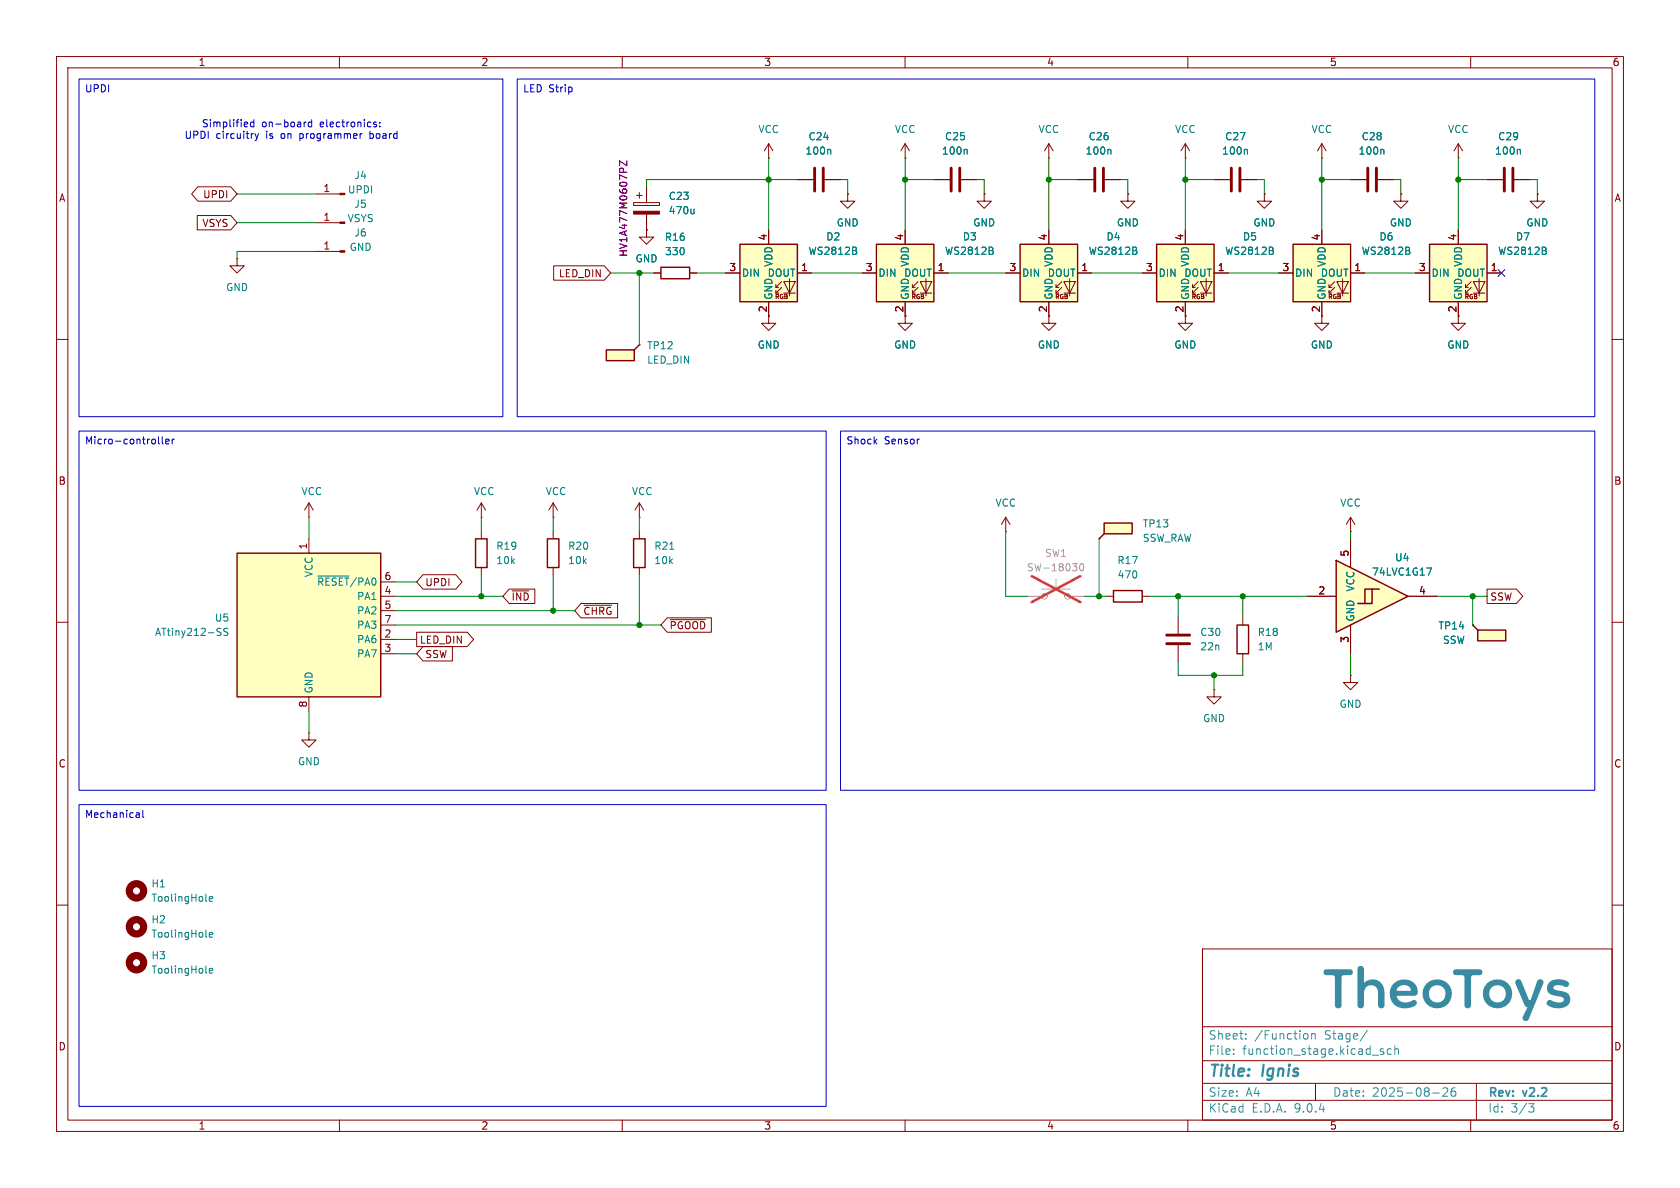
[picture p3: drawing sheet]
<svg xmlns="http://www.w3.org/2000/svg" width="297mm" height="210mm" viewBox="0 0 297 210" stroke-linecap="round" stroke-linejoin="round" font-family="sans-serif">
<path d="M0 0h297v210h-297z" fill="#fff" stroke="#fff" stroke-width=".18"/>
<g fill="none" stroke="#840000" stroke-width=".18">
<path d="M10 10h277v190h-277zM12 12h273v186h-273zM60 10v2M110 10v2M160 10v2M210 10v2M260 10v2M174 34.3v1.3h1.3l-1.3 1.2-1.3-1.2h1.3M174 34.3h.1M185.4 27.9h.1M185.4 25.4l-.7 1.3M185.4 25.4l.8 1.3"/>
<path d="M185.4 25.4v2.5M10 60h2M285 60h2M10 110h2M285 110h2M10 160h2M212.6 167.7h72.4v30.3h-72.4zM285 160h2M60 198v2M110 198v2M160 198v2M210 198v2"/>
<path d="M212.6 194.5h72.4M212.6 191.5h72.4M212.6 187.5h72.4M212.6 181.5h72.4M260 198v2M261 191.5v6.5"/>
</g>
<path d="M218.1 186.3v.1M218.1 185.5v.1M220.2 183.6v.1M220.2 182.8v.1M270.2 195.1h1l-.5 .6 .4 .1 .1 .5-.3 .3h-.4" fill="none" stroke="#398ba4" stroke-width=".18"/>
<path d="M204.5 43.2h10.1v10.1h-10.1z" fill="#ffffc2"/>
<path d="M204.5 43.2h10.1v10.1h-10.1z" fill="none" stroke="#840000" stroke-width=".25"/>
<g fill="none" stroke="#840000" stroke-width=".18">
<path d="M135.9 27.9h.1M135.9 25.4l-.8 1.3M135.9 25.4l.8 1.3M135.9 25.4v2.5M141 31.8h2.8M145.8 31.8h2.8M135.9 55.9v1.3h1.3l-1.3 1.2-1.3-1.2h1.3M201.9 48.3h2.6M209.5 40.6v2.6M209.5 53.3v2.6M210.8 50.8h.5M210.8 51.8h.5"/>
<path d="M211.8 49.8l-1 1v-.5M211.8 50.8l-1 1v-.5M212.2 49.8h2l-1 2zM212.2 51.8h2M213.2 49.3v3M214.6 48.3h2.6"/>
</g>
<path d="M146.7 26.4l.2 .2v.6M225 44.4l.1 .1-.1 .4M225 43.8v.4" fill="none" stroke="#008484" stroke-width=".18"/>
<path d="M144 29.7v4.1M145.5 29.7v4.1" fill="none" stroke="#840000" stroke-width=".51"/>
<path d="M130.8 43.2h10.2v10.1h-10.2z" fill="#ffffc2"/>
<path d="M130.8 43.2h10.2v10.1h-10.2z" fill="none" stroke="#840000" stroke-width=".25"/>
<g fill="none" stroke="#840000" stroke-width=".18">
<path d="M160 27.9h.1M160 25.4l-.7 1.3M160 25.4l.8 1.3M160 25.4v2.5M165.1 31.8h2.8M169.9 31.8h2.8M190.5 31.8h2.8M195.3 31.8h2.8M209.5 27.9h.1M209.5 25.4l-.7 1.3M209.5 25.4l.8 1.3M209.5 25.4v2.5"/>
<path d="M233.7 27.9h.1M233.7 25.4l-.8 1.3M233.7 25.4l.7 1.3M233.7 25.4v2.5M128.3 48.3h2.5M135.9 40.6v2.6M135.9 53.3v2.6M137.2 50.8h.5M137.2 51.8h.5M138.2 49.8l-1 1v-.5M138.2 50.8l-1 1v-.5M138.6 49.8h2l-1 2z"/>
<path d="M138.6 51.8h2M139.6 49.3v3M141 48.3h2.5M160 55.9v1.3h1.3l-1.3 1.2-1.3-1.2h1.3M209.5 55.9v1.3h1.3l-1.3 1.2-1.2-1.2h1.2M233.7 55.9v1.3h1.2l-1.2 1.2-1.3-1.2h1.3"/>
</g>
<path d="M170.8 26.4l.2 .2v.6M196.2 26.4l.2 .2v.6M151.3 44.4l.2 .1-.2 .4M151.3 43.8v.4" fill="none" stroke="#008484" stroke-width=".18"/>
<path d="M168.1 29.7v4.1M169.7 29.7v4.1M193.5 29.7v4.1M195.1 29.7v4.1" fill="none" stroke="#840000" stroke-width=".51"/>
<path d="M252.7 43.2h10.2v10.1h-10.2z" fill="#ffffc2"/>
<path d="M252.7 43.2h10.2v10.1h-10.2zM218.7 110.5h2v5.1h-2z" fill="none" stroke="#840000" stroke-width=".25"/>
<g fill="none" stroke="#840000" stroke-width=".18">
<path d="M149.9 34.3v1.3h1.2l-1.2 1.2-1.3-1.2h1.3M149.9 34.3h.1M223.5 34.3v1.3h1.3l-1.3 1.2-1.3-1.2h1.3M223.5 34.3h.1M238.8 31.8h2.8M243.6 31.8h2.8M257.8 27.9h.1M257.8 25.4v2.5M257.8 25.4l-.8 1.3M257.8 25.4l.8 1.3M262.9 31.8h2.8M267.7 31.8h2.8"/>
<path d="M271.8 34.3v1.3h1.2l-1.2 1.2-1.3-1.2h1.3M271.8 34.3h.1M250.2 48.3h2.5M257.8 53.3v3.9h1.3l-1.3 1.2-1.3-1.2h1.3M257.8 40.6v2.6M259.1 50.8h.5M259.1 51.8h.5M260.1 49.8l-1 1v-.5M260.1 50.8l-1 1v-.5M260.5 49.8h2l-1 2zM260.5 51.8h2M261.5 49.3v3"/>
<path d="M262.9 48.3h2.5M219.7 109.2v1.3M219.7 115.6v1.2M238.8 119.4v1.3h1.2l-1.2 1.2-1.3-1.2h1.3M238.8 119.4h.1M214.6 121.9v1.3h1.3l-1.3 1.3-1.2-1.3h1.2M214.6 121.9h.1"/>
</g>
<path d="M244.5 26.4l.2 .2v.6M268.6 26.4l.2 .2v.6M273.3 44.4l.1 .1-.1 .4M273.3 43.8v.4" fill="none" stroke="#008484" stroke-width=".18"/>
<path d="M241.8 29.7v4.1M243.3 29.7v4.1M265.9 29.7v4.1M267.5 29.7v4.1" fill="none" stroke="#840000" stroke-width=".51"/>
<path d="M261.2 111.4h5v1.9h-5z" fill="#ffffc2"/>
<path d="M260.3 110.5l.9 .9M261.2 111.4h5v1.9h-5z" fill="none" stroke="#840000" stroke-width=".25"/>
<path d="M199.4 34.3v1.3h1.3l-1.3 1.2-1.3-1.2h1.3M199.4 34.3h.1M260.3 110.5h.1" fill="none" stroke="#840000" stroke-width=".18"/>
<path d="M195.2 92.5h5v1.9h-5z" fill="#ffffc2"/>
<path d="M195.2 92.5h5v1.9h-5zM195.2 94.4l-.9 .9" fill="none" stroke="#840000" stroke-width=".25"/>
<path d="M194.3 95.3h.1" fill="none" stroke="#840000" stroke-width=".18"/>
<g fill="#ffffc2">
<path d="M236.2 99.1l12.7 6.3-12.7 6.4z"/>
<path d="M241.3 104.1v2.6h-1.3l2.6-2.6z"/>
<path d="M242.6 104.1v2.6h-1.3l2.5-2.6z"/>
</g>
<path d="M236.2 99.1l12.7 6.3-12.7 6.4zM242.6 104.1h-1.3v2.6h-1.3M243.8 104.1h-1.2v2.6h-1.3" fill="none" stroke="#840000" stroke-width=".25"/>
<g fill="none" stroke="#840000" stroke-width=".18">
<path d="M214.6 31.8h2.8M219.5 31.8h2.7M177.8 94h.1M177.8 91.4l-.8 1.3M177.8 91.4l.8 1.3M177.8 91.4v2.6M238.8 94h.1M238.8 91.4v2.6M238.8 95.3v5M238.8 91.4l-.8 1.3M238.8 91.4l.7 1.3M208.3 109.2v2.8"/>
<path d="M208.3 114v2.8M231.1 105.4h5.1M238.8 110.5v5.1M248.9 105.4h5.1"/>
</g>
<path d="M220.3 26.4l.2 .2v.6M252.2 100.4h.9l-.6 1.3" fill="none" stroke="#008484" stroke-width=".18"/>
<path d="M217.7 29.7v4.1M219.2 29.7v4.1M206.2 112.3h4.1M206.2 113.8h4.1" fill="none" stroke="#840000" stroke-width=".51"/>
<path d="M180.3 43.2h10.2v10.1h-10.2z" fill="#ffffc2"/>
<path d="M180.3 43.2h10.2v10.1h-10.2zM196.8 104.4h5.1v2h-5.1z" fill="none" stroke="#840000" stroke-width=".25"/>
<g fill="none" stroke="#840000" stroke-width=".18">
<path d="M247.6 34.3v1.3h1.3l-1.3 1.2-1.2-1.2h1.2M247.6 34.3h.1M177.8 48.3h2.5M185.4 40.6v2.6M185.4 53.3v2.6M186.7 50.8h.5M186.7 51.8h.5M187.7 49.8l-1 1v-.5M187.7 50.8l-1 1v-.5M188.1 49.8h2l-1 2zM188.1 51.8h2M189.1 49.3v3"/>
<path d="M190.5 48.3h2.5M195.6 105.4h1.2M201.9 105.4h1.3"/>
</g>
<path d="M200.9 44.4l.1 .1-.1 .4M200.9 43.8v.4" fill="none" stroke="#008484" stroke-width=".18"/>
<g fill="none" stroke="#a1a1a1" stroke-width=".18">
<path d="M189.6 99.6h.8l-.4 .5M191 99.8l.2-.2a.68 .68 0 0 1 .4 .7 .68 .68 0 0 1-.4 .6l-.2-.1-.1-.4zM181.6 105.4h2.5M184.1 104.1h5.1M186.7 102.4v1.7M189.2 105.4h2.6M190.3 100.2v.6"/>
<circle cx="184.7" cy="105.4" r=".51"/>
<circle cx="188.7" cy="105.4" r=".51"/>
</g>
<path d="M182.4 101.8l8.6 4.6M191 101.8l-8.6 4.6" fill="none" stroke="#ff2626" stroke-width=".46"/>
<path d="M228.6 43.2h10.2v10.1h-10.2z" fill="#ffffc2"/>
<path d="M228.6 43.2h10.2v10.1h-10.2z" fill="none" stroke="#840000" stroke-width=".25"/>
<path d="M185.4 55.9v1.3h1.3l-1.3 1.2-1.3-1.2h1.3M226.1 48.3h2.5M233.7 40.6v2.6M233.7 53.3v2.6M234.9 50.8h.6M234.9 51.8h.6M236 49.8l-1.1 1v-.5M236 50.8l-1.1 1v-.5M236.3 49.8h2.1l-1 2zM236.3 51.8h2.1M237.4 49.3v3M238.8 48.3h2.5" fill="none" stroke="#840000" stroke-width=".18"/>
<path d="M249.1 44.4l.2 .1-.2 .4M249.1 43.8v.4" fill="none" stroke="#008484" stroke-width=".18"/>
<path d="M154.9 43.2h10.2v10.1h-10.2z" fill="#ffffc2"/>
<path d="M116.8 47.2h5.1v2.1h-5.1zM154.9 43.2h10.2v10.1h-10.2z" fill="none" stroke="#840000" stroke-width=".25"/>
<g fill="none" stroke="#840000" stroke-width=".18">
<path d="M55.9 34.3h4.2M112 35.8h4.6v.5h-4.6zM112.5 34.5h1M113 34v1.1M114.3 33v2.8M114.3 37.8v2.8M41.9 45.7v1.3h1.3l-1.3 1.3-1.3-1.3h1.3M41.9 45.7h.1M114.3 40.6v1.3h1.3l-1.3 1.3-1.3-1.3h1.3M114.3 40.6h.1M115.6 48.3h1.2M121.9 48.3h1.3"/>
<path d="M152.4 48.3h2.5M160 40.6v2.6M160 53.3v2.6M161.3 50.8h.5M161.3 51.8h.5M162.3 49.8l-1 1v-.5M162.3 50.8l-1 1v-.5M162.7 49.8h2l-1 2zM162.7 51.8h2M163.7 49.3v3M165.1 48.3h2.5M54.6 91.4h.1"/>
<path d="M54.6 88.9l-.8 1.3M54.6 88.9l.8 1.3M54.6 88.9v2.5M54.6 129.5v1.3h1.3l-1.3 1.3-1.3-1.3h1.3M54.6 129.5h.1"/>
</g>
<path d="M122.7 36.9v.9M122.7 37.7l-.2 .1M175.5 44.4l.1 .1-.1 .4M175.5 43.8v.4" fill="none" stroke="#008484" stroke-width=".18"/>
<g fill="#840000" stroke="#840000" stroke-width=".18">
<path d="M60.1 34.2h.9v.2h-.9z"/>
<path d="M112 37.3h4.6v.5h-4.6z"/>
</g>
<path d="M110.8 28.5v.8l-1.3-.8v.8" fill="none" stroke="#840084" stroke-width=".18"/>
<path d="M107.2 61.8h4.9v2h-4.9z" fill="#ffffc2"/>
<path d="M107.2 61.8h4.9v2h-4.9zM113 61l-.9 .8" fill="none" stroke="#840000" stroke-width=".25"/>
<path d="M113 61h.1" fill="none" stroke="#840000" stroke-width=".18"/>
<path d="M41.9 97.8h25.4v25.4h-25.4z" fill="#ffffc2"/>
<path d="M41.9 97.8h25.4v25.4h-25.4zM84.1 95.3h2v5h-2zM96.8 95.3h2v5h-2zM112 95.3h2v5h-2z" fill="none" stroke="#840000" stroke-width=".25"/>
<g fill="none" stroke="#840000" stroke-width=".18">
<path d="M34.9 38.1h5.9l1.1 1.3-1.1 1.2h-5.9zM35 33h5.8l1.1 1.3-1.1 1.3h-5.8l-1.1-1.3zM55.9 39.4h4.2M114.3 33v2.8M114.3 37.8v2.8M141 31.8h2.8M145.8 31.8h2.8M149.9 34.3h.1M165.1 31.8h2.8M169.9 31.8h2.8M174 34.3h.1M190.5 31.8h2.8"/>
<path d="M195.3 31.8h2.8M199.4 34.3h.1M214.6 31.8h2.8M219.5 31.8h2.7M223.5 34.3h.1M238.8 31.8h2.8M243.6 31.8h2.8M247.6 34.3h.1M262.9 31.8h2.8M267.7 31.8h2.8M271.8 34.3h.1M55.9 44.5h4.2"/>
<path d="M97.9 47h8.9l1.1 1.3-1.1 1.2h-8.9zM114.3 40.6h.1M115.6 48.3h1.2M121.9 48.3h1.3M128.3 48.3h2.5M135.9 40.6v2.6M135.9 53.3v2.6M141 48.3h2.5M152.4 48.3h2.5M160 40.6v2.6M160 53.3v2.6M165.1 48.3h2.5"/>
<path d="M177.8 48.3h2.5M185.4 40.6v2.6M185.4 53.3v2.6M190.5 48.3h2.5M201.9 48.3h2.6M209.5 40.6v2.6M209.5 53.3v2.6M214.6 48.3h2.6M226.1 48.3h2.5M233.7 40.6v2.6M233.7 53.3v2.6M238.8 48.3h2.5"/>
<path d="M250.2 48.3h2.5M257.8 40.6v2.6M257.8 53.3v2.6M262.9 48.3h2.5M54.6 95.3v2.5M85.1 91.4h.1M85.1 88.9l-.8 1.3M85.1 88.9l.8 1.3M85.1 88.9v2.5M85.1 94v1.3M97.8 91.4h.1M97.8 88.9l-.8 1.3"/>
<path d="M97.8 88.9l.8 1.3M97.8 88.9v2.5M97.8 94v1.3M113 91.4h.1M113 88.9l-.7 1.3M113 88.9l.8 1.3M113 88.9v2.5M113 94v1.3M238.8 95.3v5M67.3 102.9h2.5M67.3 105.4h2.5M67.3 108h2.5"/>
<path d="M67.3 110.5h2.5M67.3 113h2.5M67.3 115.6h2.5M73.7 111.8h8.9l1.1 1.2-1.1 1.3h-8.9zM74.8 101.6h5.8l1.1 1.3-1.1 1.2h-5.8l-1.1-1.2zM74.8 114.3h5.2v2.5h-5.2l-1.1-1.2zM85.1 100.3v1.3M90 104.1h4.6v2.6h-4.6l-1.1-1.3zM90.6 104.5h2.9M97.8 100.3v1.3M102.7 106.7h6.5v2.5h-6.5l-1.1-1.2zM103.3 107h4.8"/>
<path d="M113 100.3v1.3M118 109.2h7.8v2.6h-7.8l-1.2-1.3zM118.5 109.5h6.2M231.1 105.4h5.1M238.8 110.5v5.1M248.9 105.4h5.1M260.3 110.5h.1M262.9 104.1h5.2l1.1 1.3-1.1 1.3h-5.2zM54.6 123.2v2.5"/>
</g>
<g fill="none" stroke="#008484" stroke-width=".18">
<path d="M122.7 36.9v.9M122.7 37.7l-.2 .1M146.7 26.4l.2 .2v.6M170.8 26.4l.2 .2v.6M196.2 26.4l.2 .2v.6M220.3 26.4l.2 .2v.6M244.5 26.4l.2 .2v.6M268.6 26.4l.2 .2v.6M151.3 44.4l.2 .1-.2 .4M151.3 43.8v.4M175.5 44.4l.1 .1-.1 .4M175.5 43.8v.4"/>
<path d="M200.9 44.4l.1 .1-.1 .4M200.9 43.8v.4M225 44.4l.1 .1-.1 .4M225 43.8v.4M249.1 44.4l.2 .1-.2 .4M249.1 43.8v.4M273.3 44.4l.1 .1-.1 .4M273.3 43.8v.4M118.4 97.1h.7M38.6 111.7l.4 .1 .1 .3-.3 .2h-.3M38.6 111.1h.5M40.3 111.1h-.5l-.2 .1v.4l.6 .2 .1 .3-.3 .2h-.4"/>
<path d="M56.2 101.8h5.5M252.2 100.4h.9l-.6 1.3M37 158.9l.6-.1-.1-.3h-.3l-.2 .2 .1 .6h.4M37 165.3l.6-.2-.1-.2-.3-.1-.2 .2 .1 .6h.4M37 171.6l.6-.1-.1-.3h-.3l-.2 .2 .1 .6h.4"/>
</g>
<g fill="#840000" stroke="#840000" stroke-width=".18">
<path d="M60.1 44.3h.9v.3h-.9z"/>
<path d="M60.1 39.2h.9v.3h-.9z"/>
</g>
<g fill="none" stroke="#840000" stroke-width="1.3">
<circle cx="24.1" cy="157.5" r="1.27"/>
<circle cx="24.1" cy="163.8" r="1.27"/>
<circle cx="24.1" cy="170.2" r="1.27"/>
</g>
<g fill="none" stroke="#008400" stroke-width=".18">
<path d="M41.9 34.3h14M41.9 39.4h14M135.9 27.9v12.7M141 31.8h-26.7v1.2M148.6 31.8h1.3v2.5M160 31.8h5.1M160 27.9v12.7M172.7 31.8h1.3v2.5M185.4 31.8h5.1M185.4 27.9v12.7M198.1 31.8h1.3v2.5M209.5 27.9v12.7"/>
<path d="M209.5 31.8h5.1M222.2 31.8h1.3v2.5M233.7 31.8h5.1M233.7 27.9v12.7M246.4 31.8h1.2v2.5M257.8 31.8h5.1M257.8 27.9v12.7M270.5 31.8h1.3v2.5M55.9 44.5h-14v1.2M107.9 48.3h7.7M113 48.3v12.7M123.2 48.3h5.1"/>
<path d="M143.5 48.3h8.9M167.6 48.3h10.2M193 48.3h8.9M217.2 48.3h8.9M241.3 48.3h8.9M54.6 91.4v3.9M85.1 91.4v2.6M97.8 91.4v2.6M113 91.4v2.6M177.8 94v11.4h3.8M194.3 95.3v10.1M238.8 94v1.3"/>
<path d="M69.8 105.4h19.1M69.8 115.6h3.9M69.8 110.5h47M69.8 113h3.9M69.8 108h31.8M69.8 102.9h3.9M85.1 101.6v3.8M97.8 101.6v6.4M113 101.6v8.9M191.8 105.4h3.8M203.2 105.4h27.9M208.3 116.8v2.6h11.4v-2.6"/>
<path d="M208.3 105.4v3.8M214.6 119.4v2.5M219.7 105.4v3.8M238.8 115.6v3.8M254 105.4h8.9M260.3 105.4v5.1M54.6 125.7v3.8"/>
</g>
<path d="M264.8 47.7l1.2 1.2M266 47.7l-1.2 1.2" fill="none" stroke="#000084" stroke-width=".18"/>
<g fill="none" stroke="#0000c2" stroke-width=".18">
<path d="M14 14h74.9v59.7h-74.9zM91.4 14h190.5v59.7h-190.5zM43.7 21.6l.1 .3-.6 .1M44.9 21.2v1.2M44.9 21.6h-.4l-.2 .2 .1 .6h.5M45.1 23.6l.3 .9M45.4 24.5l-.3 .4M45.7 23.6l-.3 .9M54.1 21.6l-.3 .1M55.1 21.6h-.4l-.2 .2 .1 .6h.5M55.1 21.2v1.2M64 23.6l-.3 .3"/>
<path d="M65.4 23.2v1.3M65.4 24.4l.1 .1M65.5 23.6l-.1 .1M66 21.8l.6 .4-.2 .2h-.4M66.5 21.6h-.3l-.2 .2M67.1 22.3v.1M67.1 21.6v.2M14 76.2h132v63.5h-132zM28 77.2v1.1l.2 .2M28.7 77.2v1.1l.2 .2M29.3 78.1l.6-.2-.1-.2-.3-.1-.2 .2 .1 .6h.4M30.4 77.6v.9"/>
<path d="M30.8 77.6l-.4 .3M148.6 76.2h133.3v63.5h-133.3zM14 142.2h132v53.4h-132zM24.2 143.7h.3l.1 .1v.7M24.6 144.5h-.4M24.6 144h-.4M25.2 143.2v1.1l.2 .2"/>
</g>
<path d="M110.8 28.5v.8l-1.3-.8v.8" fill="none" stroke="#840084" stroke-width=".18"/>
<g fill="#008400" stroke="#008400" stroke-width=".18">
<circle cx="135.9" cy="31.8" r=".46"/>
<circle cx="185.4" cy="31.8" r=".46"/>
<circle cx="219.7" cy="105.4" r=".46"/>
<circle cx="209.5" cy="31.8" r=".46"/>
<circle cx="113" cy="48.3" r=".46"/>
<circle cx="194.3" cy="105.4" r=".46"/>
<circle cx="214.6" cy="119.4" r=".46"/>
<circle cx="208.3" cy="105.4" r=".46"/>
<circle cx="260.3" cy="105.4" r=".46"/>
<circle cx="257.8" cy="31.8" r=".46"/>
<circle cx="233.7" cy="31.8" r=".46"/>
<circle cx="160" cy="31.8" r=".46"/>
<circle cx="85.1" cy="105.4" r=".46"/>
<circle cx="113" cy="110.5" r=".46"/>
<circle cx="97.8" cy="108" r=".46"/>
</g>
<text font-size="16.7" fill="#398ba4" x="233.8" y="185.3">TheoToy</text>
<g font-size="2.8" fill="#398ba4">
<text x="213.6" y="190.9">Title:</text>
<text x="223.2" y="190.9">Ignis</text>
</g>
<g font-size="2.1" fill="#398ba4">
<text x="213.6" y="184">Sheet:</text>
<text x="221.8" y="184">/Function</text>
<text x="234.2" y="184">Stage/</text>
<text x="213.6" y="186.7">File:</text>
<text x="219.6" y="186.7">function_stage.kicad_sch</text>
<text x="213.6" y="196.9">KiCad</text>
<text x="213.6" y="194.1">Size:</text>
<text x="220.2" y="194.1">A4</text>
<text x="221.3" y="196.9">E.D.A.</text>
<text x="228.9" y="196.9">9.0.4</text>
<text x="235.6" y="194.1">Date:</text>
<text x="242.6" y="194.1">2025-08-26</text>
<text x="263" y="194.3">Rev:</text>
<text x="263" y="196.9">Id:</text>
<text x="267.1" y="196.9">3/3</text>
<text x="269.4" y="194.3">v2.2</text>
</g>
<g font-size="1.8" fill="#840000">
<text x="35" y="11.9">1</text>
<text x="85" y="11.9">2</text>
<text x="135" y="11.9">3</text>
<text x="185" y="11.9">4</text>
<text x="235" y="11.9">5</text>
<text x="285" y="11.9">6</text>
<text x="10.3" y="35.9">A</text>
<text x="35.8" y="35.2">UPDI</text>
<text x="57.1" y="34">1</text>
<text x="285.3" y="35.9">A</text>
<text x="35.7" y="40.3">VSYS</text>
<text x="57.1" y="39.1">1</text>
<text x="57.1" y="44.2">1</text>
<text x="135.6" y="42.6" transform="rotate(-90 135.6 42.6)">4</text>
<text x="159.8" y="42.6" transform="rotate(-90 159.8 42.6)">4</text>
<text x="185.2" y="42.6" transform="rotate(-90 185.2 42.6)">4</text>
<text x="209.3" y="42.6" transform="rotate(-90 209.3 42.6)">4</text>
<text x="233.4" y="42.6" transform="rotate(-90 233.4 42.6)">4</text>
<text x="257.6" y="42.6" transform="rotate(-90 257.6 42.6)">4</text>
<text x="98.7" y="49.2">LED_DIN</text>
<text x="128.8" y="48">3</text>
<text x="141.5" y="48">1</text>
<text x="153" y="48">3</text>
<text x="165.7" y="48">1</text>
<text x="178.4" y="48">3</text>
<text x="191.1" y="48">1</text>
<text x="202.5" y="48">3</text>
<text x="215.2" y="48">1</text>
<text x="226.6" y="48">3</text>
<text x="239.3" y="48">1</text>
<text x="250.8" y="48">3</text>
<text x="263.5" y="48">1</text>
<text x="135.6" y="55.3" transform="rotate(-90 135.6 55.3)">2</text>
<text x="159.8" y="55.3" transform="rotate(-90 159.8 55.3)">2</text>
<text x="185.2" y="55.3" transform="rotate(-90 185.2 55.3)">2</text>
<text x="209.3" y="55.3" transform="rotate(-90 209.3 55.3)">2</text>
<text x="233.4" y="55.3" transform="rotate(-90 233.4 55.3)">2</text>
<text x="257.6" y="55.3" transform="rotate(-90 257.6 55.3)">2</text>
<text x="10.3" y="85.9">B</text>
<text x="285.3" y="85.9">B</text>
<text x="54.4" y="97.2" transform="rotate(-90 54.4 97.2)">1</text>
<text x="238.5" y="98.5" transform="rotate(-90 238.5 98.5)">5</text>
<text x="67.9" y="102.6">6</text>
<text x="67.9" y="105.2">4</text>
<text x="67.9" y="107.7">5</text>
<text x="75.1" y="103.8">UPDI</text>
<text x="90.3" y="106.4">~{IND}</text>
<text x="233" y="105.2">2</text>
<text x="250.8" y="105.2">4</text>
<text x="263.4" y="106.4">SSW</text>
<text x="67.9" y="110.2">7</text>
<text x="67.9" y="112.8">2</text>
<text x="74.1" y="114">LED_DIN</text>
<text x="103" y="108.9">~{CHRG}</text>
<text x="118.3" y="111.4">~{PGOOD}</text>
<text x="238.5" y="113.7" transform="rotate(-90 238.5 113.7)">3</text>
<text x="67.9" y="115.3">3</text>
<text x="75.1" y="116.5">SSW</text>
<text x="54.4" y="125.2" transform="rotate(-90 54.4 125.2)">8</text>
<text x="10.3" y="135.9">C</text>
<text x="285.3" y="135.9">C</text>
<text x="10.3" y="185.9">D</text>
<text x="285.3" y="185.9">D</text>
<text x="35" y="199.9">1</text>
<text x="85" y="199.9">2</text>
<text x="135" y="199.9">3</text>
<text x="185" y="199.9">4</text>
<text x="235" y="199.9">5</text>
<text x="285" y="199.9">6</text>
</g>
<g font-size="1.8" fill="#0000c2">
<text x="14.9" y="16.6">UPDI</text>
<text x="92.4" y="16.6">LED Strip</text>
<text x="35.6" y="22.7">Simplified</text>
<text x="46.3" y="22.7">on-board</text>
<text x="56.7" y="22.7">electronics:</text>
<text x="32.5" y="24.7">UPDI</text>
<text x="38.2" y="24.7">circuitry</text>
<text x="47.1" y="24.7">is</text>
<text x="50" y="24.7">on</text>
<text x="53.4" y="24.7">programmer</text>
<text x="66" y="24.7">board</text>
<text x="14.9" y="78.9">Micro-controller</text>
<text x="149.5" y="78.9">Shock</text>
<text x="156.3" y="78.9">Sensor</text>
<text x="14.9" y="144.9">Mechanical</text>
</g>
<g font-size="1.8" fill="#008484">
<text x="134" y="23.7">VCC</text>
<text x="158.1" y="23.7">VCC</text>
<text x="183.5" y="23.7">VCC</text>
<text x="207.6" y="23.7">VCC</text>
<text x="231.8" y="23.7">VCC</text>
<text x="255.9" y="23.7">VCC</text>
<text x="142.3" y="27.5">100n</text>
<text x="142.8" y="25">C24</text>
<text x="166.4" y="27.5">100n</text>
<text x="167" y="25">C25</text>
<text x="191.8" y="27.5">100n</text>
<text x="192.4" y="25">C26</text>
<text x="215.9" y="27.5">100n</text>
<text x="216.5" y="25">C27</text>
<text x="240.1" y="27.5">100n</text>
<text x="240.6" y="25">C28</text>
<text x="264.2" y="27.5">100n</text>
<text x="264.8" y="25">C29</text>
<text x="61.4" y="34.4">UPDI</text>
<text x="62.6" y="31.9">J4</text>
<text x="118.1" y="35.5">C23</text>
<text x="61.4" y="39.5">VSYS</text>
<text x="62.6" y="36.9">J5</text>
<text x="118.1" y="38.1">470u</text>
<text x="147.8" y="40.2">GND</text>
<text x="172" y="40.2">GND</text>
<text x="197.4" y="40.2">GND</text>
<text x="221.5" y="40.2">GND</text>
<text x="245.6" y="40.2">GND</text>
<text x="269.7" y="40.2">GND</text>
<text x="61.7" y="44.6">GND</text>
<text x="62.6" y="42">J6</text>
<text x="112.3" y="46.6">GND</text>
<text x="117.4" y="42.8">R16</text>
<text x="117.5" y="45.3">330</text>
<text x="136.8" y="47.3" transform="rotate(-90 136.8 47.3)">VDD</text>
<text x="142.8" y="45.2">WS2812B</text>
<text x="146" y="42.7">D2</text>
<text x="160.9" y="47.3" transform="rotate(-90 160.9 47.3)">VDD</text>
<text x="167" y="45.2">WS2812B</text>
<text x="170.1" y="42.7">D3</text>
<text x="186.3" y="47.3" transform="rotate(-90 186.3 47.3)">VDD</text>
<text x="192.4" y="45.2">WS2812B</text>
<text x="195.5" y="42.7">D4</text>
<text x="210.4" y="47.3" transform="rotate(-90 210.4 47.3)">VDD</text>
<text x="216.5" y="45.2">WS2812B</text>
<text x="219.6" y="42.7">D5</text>
<text x="234.5" y="47.3" transform="rotate(-90 234.5 47.3)">VDD</text>
<text x="240.6" y="45.2">WS2812B</text>
<text x="243.8" y="42.7">D6</text>
<text x="258.7" y="47.3" transform="rotate(-90 258.7 47.3)">VDD</text>
<text x="264.8" y="45.2">WS2812B</text>
<text x="267.9" y="42.7">D7</text>
<text x="39.9" y="51.7">GND</text>
<text x="131.1" y="49.1">DIN</text>
<text x="135.6" y="49.1">DOUT</text>
<text x="136.8" y="53.1" transform="rotate(-90 136.8 53.1)">GND</text>
<text x="155.2" y="49.1">DIN</text>
<text x="159.7" y="49.1">DOUT</text>
<text x="160.9" y="53.1" transform="rotate(-90 160.9 53.1)">GND</text>
<text x="180.6" y="49.1">DIN</text>
<text x="185.1" y="49.1">DOUT</text>
<text x="186.3" y="53.1" transform="rotate(-90 186.3 53.1)">GND</text>
<text x="204.7" y="49.1">DIN</text>
<text x="209.3" y="49.1">DOUT</text>
<text x="210.4" y="53.1" transform="rotate(-90 210.4 53.1)">GND</text>
<text x="228.9" y="49.1">DIN</text>
<text x="233.4" y="49.1">DOUT</text>
<text x="234.5" y="53.1" transform="rotate(-90 234.5 53.1)">GND</text>
<text x="253" y="49.1">DIN</text>
<text x="257.5" y="49.1">DOUT</text>
<text x="258.7" y="53.1" transform="rotate(-90 258.7 53.1)">GND</text>
<text x="114.3" y="62">TP12</text>
<text x="114.3" y="64.5">LED_DIN</text>
<text x="133.9" y="61.8">GND</text>
<text x="158" y="61.8">GND</text>
<text x="183.4" y="61.8">GND</text>
<text x="207.5" y="61.8">GND</text>
<text x="231.6" y="61.8">GND</text>
<text x="255.8" y="61.8">GND</text>
<text x="53.2" y="87.7">VCC</text>
<text x="83.7" y="87.7">VCC</text>
<text x="96.4" y="87.7">VCC</text>
<text x="111.6" y="87.7">VCC</text>
<text x="175.9" y="89.8">VCC</text>
<text x="236.8" y="89.8">VCC</text>
<text x="201.9" y="93.4">TP13</text>
<text x="201.9" y="96">SSW_RAW</text>
<text x="87.6" y="99.9">10k</text>
<text x="87.6" y="97.4">R19</text>
<text x="100.3" y="99.9">10k</text>
<text x="100.3" y="97.4">R20</text>
<text x="115.6" y="99.9">10k</text>
<text x="115.6" y="97.4">R21</text>
<text x="197.4" y="99.9">R17</text>
<text x="242.5" y="102">74LVC1G17</text>
<text x="246.5" y="99.4">U4</text>
<text x="55.5" y="102.1" transform="rotate(-90 55.5 102.1)">VCC</text>
<text x="56" y="103.7">~{RESET}/PA0</text>
<text x="63" y="106.3">PA1</text>
<text x="197.5" y="102.5">470</text>
<text x="239.6" y="104.7" transform="rotate(-90 239.6 104.7)">VCC</text>
<text x="27.3" y="112.6">ATtiny212-SS</text>
<text x="37.9" y="110.1">U5</text>
<text x="63" y="108.8">PA2</text>
<text x="63" y="111.4">PA3</text>
<text x="63" y="113.9">PA6</text>
<text x="212.1" y="112.6">C30</text>
<text x="222.3" y="112.6">R18</text>
<text x="239.6" y="110" transform="rotate(-90 239.6 110)">GND</text>
<text x="254.2" y="111.5">TP14</text>
<text x="63" y="116.4">PA7</text>
<text x="212.1" y="115.2">22n</text>
<text x="222.3" y="115.2">1M</text>
<text x="255" y="114">SSW</text>
<text x="55.5" y="122.7" transform="rotate(-90 55.5 122.7)">GND</text>
<text x="236.7" y="125.3">GND</text>
<text x="212.6" y="127.9">GND</text>
<text x="52.6" y="135.5">GND</text>
<text x="26.7" y="159.6">ToolingHole</text>
<text x="26.7" y="157.1">H1</text>
<text x="26.7" y="166">ToolingHole</text>
<text x="26.7" y="163.4">H2</text>
<text x="26.7" y="172.3">ToolingHole</text>
<text x="26.7" y="169.8">H3</text>
</g>
<text font-size="1.8" fill="#840084" x="111.1" y="45.5" transform="rotate(-90 111.1 45.5)">HV1A477M0607PZ</text>
<g font-size="1.8" fill="#a1a1a1">
<text x="181.4" y="101.2">SW-18030</text>
<text x="184.7" y="98.7">SW1</text>
</g>
<g font-size="1.1" fill="#840000">
<text x="136.9" y="53.1">RGB</text>
<text x="161" y="53.1">RGB</text>
<text x="186.4" y="53.1">RGB</text>
<text x="210.5" y="53.1">RGB</text>
<text x="234.7" y="53.1">RGB</text>
<text x="258.8" y="53.1">RGB</text>
</g>
</svg>
